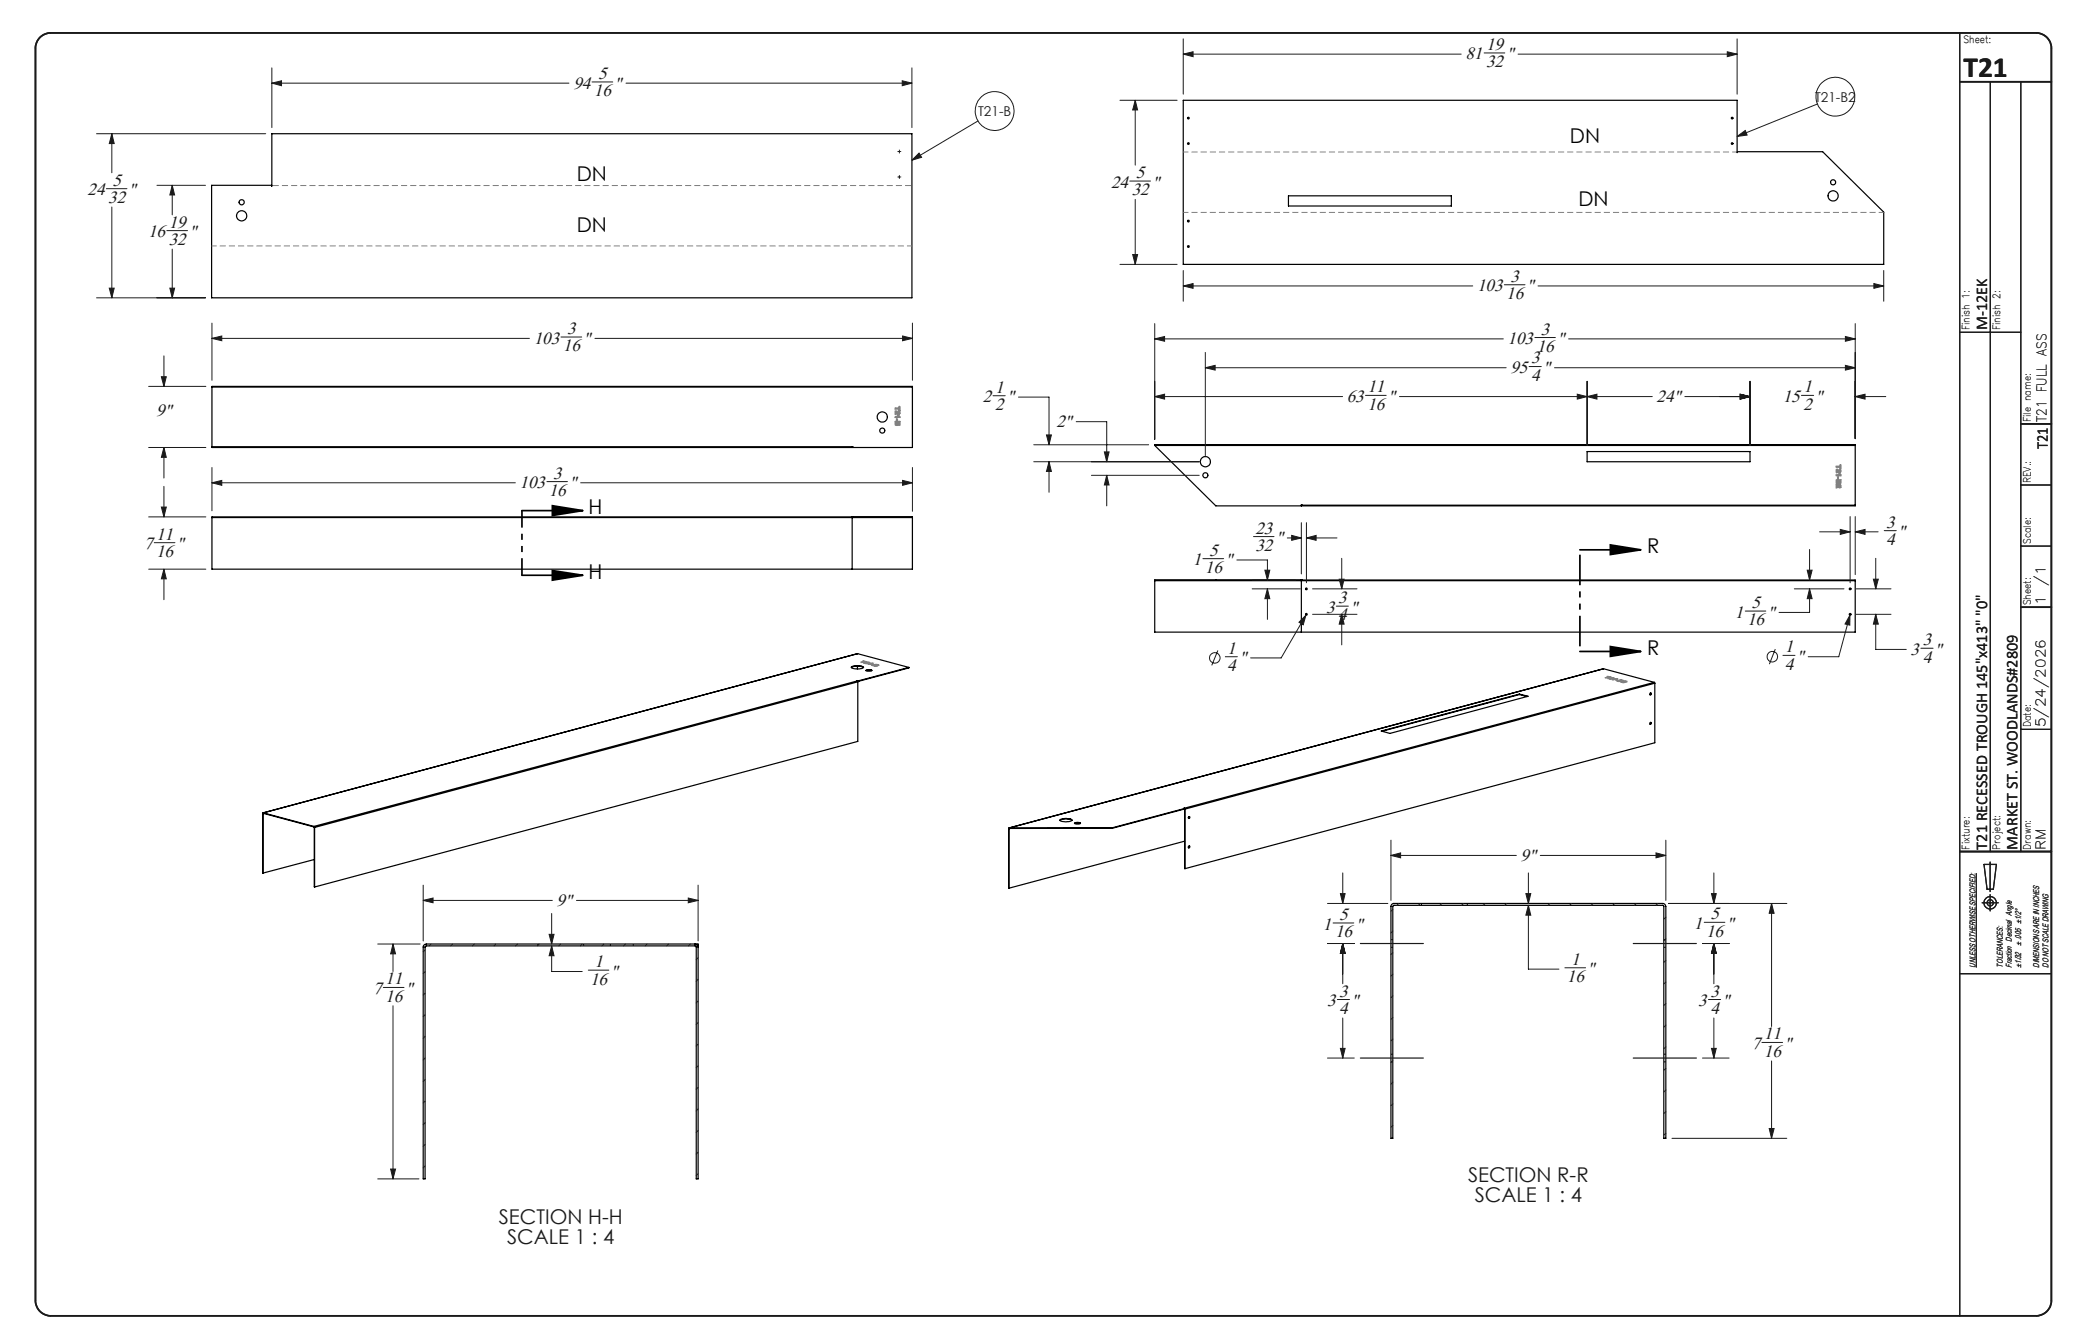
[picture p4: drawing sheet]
<svg xmlns="http://www.w3.org/2000/svg" width="432mm" height="279mm" viewBox="0 0 432 279" stroke-linecap="round" stroke-linejoin="round" font-family="sans-serif">
<g fill="none" stroke="#191924" stroke-width=".21">
<path d="M56.5 17.3l2-.5v1zM56.5 14.1v12.4M56.5 17.3h61.8M123.1 17h4.3M130.1 17.3h59.5M187.6 16.8l2 .5-2 .5zM189.6 14.1v12.4M246 11.3l2-.5v1zM246 8.1v11.5M246 11.3h57.8M308.5 11h4.3M315.6 11.3h45.5"/>
<path d="M359.1 10.8l2 .5-2 .5zM361.1 8.1v11.5M20.1 27.8h35.1M22.1 39.2h4.3M23.2 27.8l.5 2h-1zM23.2 27.8v8.1M32.6 38.5h10.1M35.8 38.5l.5 2h-1zM35.8 38.5v6.2M186.7 31.5h.1M186.7 36.8h.1M186.8 31.5h.3"/>
<path d="M186.8 36.8h.3M187 31.2h.1M187 31.4v.2M187 31.8h.1M187 36.5h.1M187 36.7v.2M187 37.1h.1M187.3 31.5h.1M187.3 36.8h.1M191.1 31.8l.5 .9-2 .6zM203.3 25.2l-13.7 8.1M232.8 20.8h11.9"/>
<path d="M234.9 37.6h4.3M236 20.8l.5 2.1h-1zM236 20.8v13.5M361.1 28.4l1.7-1.3 .4 1zM377.8 21.6l-16.7 6.8M22.7 59.9h1l-.5 2zM23.2 43v18.9M34.7 47.9h4.3M35.3 59.9h1l-.5 2zM35.8 51.8v10.1M232.8 55h11.9M235.5 52.9h1l-.5 2.1z"/>
<path d="M236 41.5v13.5M246 59.4l2-.5v1zM246 56.2v6.4M246 59.4h60.2M312.7 59.2h4.3M319.8 59.4h71.8M389.6 58.9l2 .5-2 .5zM391.6 56.2v6.4M20.1 61.9h22.6M33.5 78.3h1.1l-.5 2zM34.1 74v6.3M44.1 70.3l2-.5v1z"/>
<path d="M44.1 67.2v11.9M44.1 70.3h66M116.6 70.1h4.3M123.7 70.3h66M187.6 69.8l2.1 .5-2.1 .5zM189.7 67.2v11.9M240.1 70.4l2-.4v.9zM240.1 67.3v24M240.1 70.4h72.4M250.6 76.4l2-.4v.9zM250.6 73.3v21.4M250.6 76.4h62.5"/>
<path d="M317.9 76.2h2.5M319.1 70.2h4.3M323.2 76.4h62.5M326.1 70.4h59.6M330 79.3v13.3M363.8 79.3v13.3M383.6 76l2.1 .4-2.1 .5zM383.6 70l2.1 .4-2.1 .5zM385.7 67.3v23.9M30.9 80.3h11.9M30.9 93h11.9M34.1 93l.5 2.1h-1.1z"/>
<path d="M34.1 93v6.4M44.1 97.2v9M187.6 99.9l2.1 .5-2.1 .5zM189.7 97.2v9.1M206.4 82.3h2.6M211.7 82.5h6.4v10M214.9 92.5h23.9M214.9 96h34.4M217.6 90.4h1l-.5 2.1zM218.1 96l.5 2h-1zM218.1 96v6.3M223.7 87.7h6.4v8.3"/>
<path d="M226.9 98.8h22.4M229.6 93.9h1l-.5 2.1zM230.1 98.8l.5 2h-1zM230.1 98.8v6.4M240.1 82.4l2-.4v1zM240.1 82.4h39M283.9 82.2h4.3M290.9 82.4h52.6M327.9 82l2.1 .4-2.1 .6zM330 82.4l2-.4v1zM350.3 82.4h13.5M361.8 82l2 .4-2 .6z"/>
<path d="M374.5 82.2h2.5M385.7 82.4l2-.4v1zM385.7 82.4h6.3M30.9 107.5h11.9M30.9 118.3h11.9M32.1 112.8h4.3M33.5 105.4h1.1l-.5 2.1zM34.1 118.3l.5 2h-1.1zM34.1 101.1v6.4M34.1 118.3v6.4M44.1 100.4l2-.5v1zM44.1 100.4h63"/>
<path d="M113.7 100.1h4.3M120.7 100.4h69M250.1 116.1h4.3M257.1 116.4h6.4v4.2M260.6 111.5h4.3M263 118.5h1l-.5 2.1zM267.6 111.8h2.9M268.5 111.3l2 .5-2 .5zM270.5 108.7v10.6M271.6 111.8l2-.5v1zM271.6 108.7v12.4M271.6 111.8h6.4"/>
<path d="M278.9 116.1v6.3M375.7 118.5h1l-.5 2.1zM376.2 114.2v6.4M378.3 110.6h6.3M382.6 110.1l2 .5-2 .5zM384.6 107.4v13.7M385.7 110.6l2-.5v1zM385.7 107.4v12.1M385.7 110.6h4.8M390 116.1v6.3M391.7 110.3h2.5M253.2 135.2l-1.3 3.1"/>
<path d="M254.7 136.5h2.5M260.3 122.4h10M260.3 120.6h9M263.5 122.4l.5 2.1h-1zM263.5 122.4v6.4M271.5 127.9l-.6 2-.8-.5zM271.5 127.9l-5.2 8.9h-6.3M272.9 127.7h9.2M272.9 122.4h9.2M277.8 126h2.5M278.4 120.4h1l-.5 2zM278.9 127.7l.5 2.1h-1z"/>
<path d="M278.9 127.7v6.4M362.8 127h4.3M369.1 134.9l-1.3 3.2M370.7 136.2h2.5M373 122.4h10.4M376.2 122.4l.5 2.1h-1zM376.2 122.4v4.9h-6.3M384.6 127.9v2.1l-1-.3zM384.6 127.9l-2.3 8.6h-6.4M385.9 127.7h7.2M385.9 122.4h7.2M389.5 120.4h1l-.5 2z"/>
<path d="M390 127.7l.5 2.1h-1zM390 127.7v7.3h6.3M399.3 134.8h2.6M289.2 177.8l2-.5v1zM289.2 174.7v12.5M289.2 177.8h26M320.2 177.8h26.1M344.3 177.3l2 .5-2 .5zM346.3 174.7v12.5M78.5 196.3h8.8M81.7 196.3l.5 2h-1zM81.7 196.3v5.7"/>
<path d="M88 187.2l2-.5v1zM88 184v11.6M88 187.2h26.8M88.4 197.5l-.4 .4M89.6 196.3l-.4 .3M94.1 196.3l-.4 .3M98.6 196.3l-.4 .3M103.1 196.3l-.4 .3M107.6 196.3l-.4 .3M112.1 196.3l-.4 .3M114.2 194.2h1l-.5 2.1zM114.7 196.6l.5 2.1h-1z"/>
<path d="M114.7 196.6v5.4h6.3M114.7 189.9v6.4M116.6 196.3l-.4 .3M119.8 187.2h25.3M121 196.3l-.4 .3M125.6 196.3l-.5 .3M130 196.3l-.4 .3M134.5 196.3l-.4 .3M139 196.3l-.4 .3M143.1 186.7l2 .5-2 .5zM143.5 196.3l-.4 .3M145.1 199.1l-.4 .4"/>
<path d="M145.1 184v11.6M276 196.1h5.6M276 187.8h12.5M277.1 191.9h4.3M278.7 185.8h.9l-.4 2zM279.2 196.1l.4 2.1h-.9zM279.2 181.5v6.3M279.2 196.1v8.4M289.6 189.1l-.4 .3M289.6 193.5l-.4 .5M289.6 198l-.4 .4M290.8 187.8l-.4 .4"/>
<path d="M295.3 187.8l-.4 .4M299.8 187.8l-.4 .4M304.3 187.8l-.5 .4M308.8 187.8l-.4 .4M313.2 187.8l-.4 .4M317.2 185.8h1l-.5 2zM317.7 188.2l.5 2.1h-1zM317.7 188.2v13.3h6.4M317.7 181.5v6.3M322.2 187.8l-.4 .4M326.7 187.8l-.4 .4M331.2 187.8l-.4 .4"/>
<path d="M335.7 187.8l-.4 .4M340.2 187.8l-.4 .4M344.7 187.8l-.4 .4M346.3 190.7l-.4 .4M346.3 195.2l-.4 .4M346.3 199.7l-.4 .4M346.9 187.8h24.6M353.9 196.1h5.6M354.3 191.7h4.3M355.8 185.8h1l-.5 2zM356.3 196.1l.5 2.1h-1zM356.3 181.5v6.3"/>
<path d="M356.3 196.1v8.4M368.3 187.8l.5 2.1h-1zM368.3 187.8v25.6M410.9 181.5v19.6M79.7 205.3h4.3M81.7 209.1v36M88.4 202l-.4 .4M88.4 206.5l-.4 .4M88.4 211l-.4 .3M88.4 215.4l-.4 .5M88.4 220l-.4 .3M122.3 201.7h4.3"/>
<path d="M145.1 203.6l-.4 .4M145.1 208.1l-.4 .4M145.1 212.6l-.4 .4M145.1 217.1l-.4 .4M276 220h5.6M278 207.8h2.6M278.7 217.9h.9l-.4 2.1zM279.2 211.6v8.4M289.6 202.5l-.4 .4M289.6 207l-.4 .4M289.6 211.5l-.4 .4M289.6 216l-.4 .4"/>
<path d="M325.3 201.2h4.3M346.3 204.2l-.4 .3M346.3 208.6l-.4 .4M346.3 213.1l-.4 .4M346.3 217.6l-.4 .4M353.9 220h5.6M355.2 207.8h2.5M355.8 217.9h1l-.5 2.1zM356.3 211.6v8.4M366.3 216.7h4.3M88.4 224.4l-.4 .4M88.4 228.9l-.4 .4"/>
<path d="M88.4 233.4l-.4 .4M88.4 237.9l-.4 .4M145.1 221.6l-.4 .4M145.1 226.1l-.4 .3M145.1 230.5l-.4 .4M145.1 235l-.4 .4M145.1 239.5l-.4 .4M289.6 220.5l-.4 .4M289.6 225l-.4 .4M289.6 229.5l-.4 .4M289.6 234l-.4 .4M346.3 222.1l-.4 .4"/>
<path d="M346.3 226.6l-.4 .4M346.3 231.1l-.4 .4M346.3 235.6l-.4 .4M347.6 236.6h23.9M367.8 234.6h1l-.5 2zM368.3 220.6v16M78.5 245.1h8.6M81.2 243h1l-.5 2.1zM88.4 242.4l-.4 .4M145.1 244l-.4 .4"/>
<circle cx="206.8" cy="23.1" r="4"/>
<circle cx="381.6" cy="20.1" r="4"/>
<circle cx="252.6" cy="136.8" r="1.08"/>
<circle cx="368.5" cy="136.5" r="1.1"/>
</g>
<g fill="none" stroke="#191924" stroke-width=".25">
<path d="M407.4 6.8v266.7M413.8 17v160M420.1 17v160M407.4 69.1h12.7M420.1 113.5h6.4M420.1 100.8h6.4M420.1 151.6h6.4M407.4 177h19.1M412.5 179.7h2.5l-.6 5.2h-1.3zM413.7 179.2v6.1M282.8 196.1h13.1M339.5 196.1h13.2"/>
<path d="M412.1 187.7h3.3M413.7 186v3.4M282.8 220h13.1M339.5 220h13.2M407.4 202.4h19.1"/>
<circle cx="413.7" cy="187.7" r=".66"/>
<circle cx="413.8" cy="187.7" r="1.29"/>
</g>
<path d="M8.2 7.9a3.3 3.3 0 0 1 2.3-1.1h412.8a3.2 3.2 0 0 1 3.2 3.2v260.4a3.2 3.2 0 0 1-3.2 3.1h-412.8a3.2 3.2 0 0 1-3.1-3.1v-260.4a3.2 3.2 0 0 1 .8-2.1zM407.4 17h19.1M420.1 88.1h6.4M420.1 126.2h6.4M407.4 177h19.1" fill="none" stroke="#191924" stroke-width=".35"/>
<g fill="none" stroke="#000" stroke-width=".25">
<path d="M56.5 38.5h-12.5v23.4h145.6v-34.1h-133.1v10.9M56.5 38.7h.1M246 20.8h115.1v10.9l.1-.2h17.7l12.7 12.6v10.9h-145.6zM267.9 40.7h33.8v2.1h-33.8zM44.1 80.5v-.2h145.6v.2M44.1 80.5h145.6M44.1 92.9h133.1M44.1 80.5v12.4M177.2 92.9h.1M177.2 92.9v.1zM189.7 80.5v12.5h-145.6v-.1M240.1 92.6v-.1h145.6v.1"/>
<path d="M240.1 92.6l12.7 12.6h132.9v-.2M240.1 92.6h145.6M330 93.9h33.8v2.1h-33.8zM385.7 92.6v12.4M44.1 107.5h145.6v10.8h-145.6zM177.2 107.5v.1M177.2 107.6h.1M177.2 107.5h.1M177.2 107.5v10.8M189.7 107.6h.1M189.7 107.6h-145.6M270.5 105h.1"/>
<path d="M270.5 105v.2v-.2h115.2M177 138.8a2.92 2.92 0 0 1 2.5 0M177 138.6a2.88 2.88 0 0 1 2.5 .1 2.58 2.58 0 0 1-2.5 0zM178.3 135.9h.1M178.3 138.5v.6M178.3 135.9l-123.6 33.1M178.3 135.9l10.6 2.8M180 139.3l.4-.1 .8 .1a.88 .88 0 0 1-1.2 .1zM180 139.4l.3-.1 1 .1M188.9 138.7l-10.6 2.9M188.9 138.7l-10.6 3M240.1 120.7l145.6-.1v.1"/>
<path d="M240.1 120.7h.1M240.1 120.7v10.7h145.6v-10.7M240.1 120.7h30.4M240.1 120.7h145.6M252.8 120.6v.1M270.5 120.6v10.8M270.5 120.6h.1M270.5 120.7h.1M270.5 120.6v.1M333.3 139h.1M333.4 139l-123.6 33.1M333.4 139l10.5 2.9"/>
<path d="M178.2 141.6l.1 .1M178.2 141.6h.1M178.2 141.6l-112.9 30.2M178.3 141.7h.1M178.3 141.7l-112.9 30.3M178.3 141.7v12.4l-112.9 30.3M178.3 141.6v.1M287.2 152l28.7-7.7 1.8 .4-28.7 7.8zM315.9 144.3v.1M315.9 144.4l-28.6 7.6M315.9 144.4l1.6 .4M343.1 144l.1 .2-.2 .2"/>
<path d="M343.1 150.2l.1 .2-.2 .2M343.9 141.9l.1 .1M343.9 141.9l-97.7 26.1M344 142l-97.7 26.2M344 142v12.4l-97.7 26.2M54.6 169.1l.1 .1M54.6 169.1l.1 12.4M54.7 169.2v12.3M54.8 169l-.2 .1M54.8 169.1l-.1 .1M54.8 169l10.5 2.8M54.8 169v.1"/>
<path d="M54.8 169.1l10.5 2.8M65.3 171.8l.1 .2M65.3 171.9v.1M65.3 171.8v.1M65.3 172h.1M65.3 172l.1 12.4M65.3 178.7l-10.6 2.8M65.4 172v12.4M209.8 172.3v12.3M209.8 172.2v.1M209.8 172.1l-.1 .1 .1 12.4M209.8 172.1v.1"/>
<path d="M210 172.2l-.2 .1M220.3 170.4a2.65 2.65 0 0 1 2.6 .1 2.46 2.46 0 0 1-2.6 0zM220.3 170.5a3 3 0 0 1 2.6 0M223.4 171.1l.5-.1 .7 .1a.82 .82 0 0 1-1.2 .1zM223.4 171.2l.5-.1 .7 .1M231.2 172.1v.1M231.2 172.2h-21.4M231.2 172.1h-21.4M246.2 168l.1 .1M246.2 168h.1M246.2 168.2h.1M246.3 174.9l-36.5 9.7"/>
<path d="M246.3 168.2v12.4M246.3 168.1v.1M246.3 168.1l-15.1 4M246.3 168.1l-15.1 4.1M247.2 169.8l.1 .1-.2 .2M247.2 175.9l.1 .1-.2 .2M144.5 196.3a.66 .66 0 0 1 .6 .6v48.2h-.4v-48.3l-.2-.2-56.1 .1v48.4h-.4v-48.2a.66 .66 0 0 1 .6-.6h56.5v.3M145.1 196.6h.1M289.3 188l.4-.2h56a.66 .66 0 0 1 .6 .7v48.1h-.4v-48.2l-.2-.2-56.1 .1v48.3h-.4v-48.3z"/>
<circle cx="247.1" cy="24.6" r=".18"/>
<circle cx="247.1" cy="29.8" r=".18"/>
<circle cx="360.1" cy="29.8" r=".18"/>
<circle cx="360.1" cy="24.6" r=".18"/>
<circle cx="381.1" cy="37.9" r=".52"/>
<circle cx="50.2" cy="42" r=".52"/>
<circle cx="50.2" cy="44.9" r="1.06"/>
<circle cx="247.1" cy="45.9" r=".19"/>
<circle cx="247.1" cy="51.2" r=".19"/>
<circle cx="381.1" cy="40.7" r="1.05"/>
<circle cx="183.4" cy="86.7" r="1.05"/>
<circle cx="183.4" cy="89.5" r=".52"/>
<circle cx="250.6" cy="96" r="1.05"/>
<circle cx="250.6" cy="98.8" r=".52"/>
<circle cx="271.6" cy="127.7" r=".17"/>
<circle cx="271.6" cy="122.4" r=".17"/>
<circle cx="384.6" cy="127.7" r=".19"/>
<circle cx="384.6" cy="122.4" r=".19"/>
<circle cx="343.1" cy="150.4" r=".19"/>
<circle cx="343.1" cy="144.3" r=".19"/>
<circle cx="247.2" cy="176" r=".19"/>
<circle cx="247.2" cy="169.9" r=".19"/>
</g>
<g fill="none" stroke="#000" stroke-width=".21" stroke-dasharray="1.3 .6" stroke-linecap="butt">
<path d="M88.4 196.9h-.4M88.7 196.2v.4M111.8 196.2v.4M121.3 196.6v-.4M126.9 196.2v.4M131.7 196.6v-.4M144.5 196.6v-.4M145.1 196.6h-.6M145.2 196.9h-.4M289.2 196.9h.4M289.6 195.3h-.4M295.5 188.2v-.4"/>
<path d="M305 188.2v-.4M345.9 196.9h.4M346.3 195.3h-.4M289.6 219.2h-.4M346.3 219.2h-.4M289.2 220.7h.4M345.9 220.7h.4"/>
</g>
<path d="M108.5 106.2h12.7M108.5 119.6h12.7M114.8 105.1l6.4 1.1-6.4 1zM114.8 118.6l6.4 1-6.4 1zM328.4 114.3h12.7M334.8 113.3l6.3 1-6.3 1zM328.4 135.4h12.7M334.8 134.4l6.3 1-6.3 1.1z" fill="none" stroke="#000" stroke-width=".35"/>
<g fill="none" stroke="#808080" stroke-width=".25">
<path d="M186.1 86.6h.7l-.1-.2 .1-.1 .3 .4-1 .1zM186.1 84.8h.8l.1-.3 .1 .8h-.2v-.2h-.7zM186.1 85.5h.2l.5 .4a.18 .18 0 0 0 .1-.2 .18 .18 0 0 0-.2-.1l.2-.2 .2 .2-.1 .5h-.3l-.4-.4v.3l-.2 .1zM186.1 87.6l1 .1v.6l-.3 .1-.1-.1a.3 .3 0 0 1-.4 .1 .3 .3 0 0 1-.2-.3zM186.3 87.8h.2v.4h-.2zM186.4 87.1l.2 .1-.1 .3-.1-.1zM186.7 87.8h.2v.4h-.2zM381.7 96.9h.9l.1-.3v.8l-.1 .1v-.3h-.8zM381.7 98.7h.7l-.1-.3 .2 .2a.19 .19 0 0 1 .2 .1 .19 .19 0 0 1-.1 .2h-.8zM381.7 99.8l1-.1v.6a.24 .24 0 0 1-.2 .2 .24 .24 0 0 1-.2-.1 .29 .29 0 0 1-.4 .1 .29 .29 0 0 1-.2-.3zM381.8 97.6l.4 .3a.18 .18 0 0 0 .3 .1 .18 .18 0 0 0 .1-.2 .18 .18 0 0 0-.3-.1 .29 .29 0 0 1 .5 .1 .29 .29 0 0 1-.2 .4h-.3l-.4-.4-.1 .5zM381.9 99.9h.3l-.1 .4h-.2z"/>
<path d="M382.1 99.2h.1v.4h-.2zM382.3 99.9h.3l-.1 .4-.2-.1zM381.8 100.7l.4 .3a.2 .2 0 0 0 .2 .2 .2 .2 0 0 0 .2-.2l-.2-.1a.16 .16 0 0 1 .2-.2 .16 .16 0 0 1 .1 .2l-.1 .5-.4-.1-.3-.3v.4h-.1zM179 137.7l.6-.2-.2-.1 .8 .2zM179.5 137.8h1l-.4-.1h.7l-.2 .2h-.8l.4 .1zM180.5 138.1l.5-.2h-.3h.7zM181.1 138.1l.4 .1zM181.4 138.3l.6-.2 .7 .2-.4 .2zM181.6 138.3l.5 .1zM182 138.3h.5zM333.8 140.9l.6-.2-.2-.1 .8 .2zM334.3 141h1l-.4-.1 .6 .1-.9 .1 .3 .1z"/>
<path d="M335.2 141.3l.6-.2h-.3h.7zM335.9 141.3l.4 .1zM336.1 141.5l.7-.2 .7 .2-.5 .2zM336.4 141.5l.5 .1zM336.8 141.5h.4zM336.9 141.7h1.1l-.5-.1h.1l.6 .1-.9 .1 .3 .1z"/>
</g>
<path d="M108.5 106.1v13.5" fill="none" stroke="#000" stroke-width=".35" stroke-dasharray="6.3 1.3 1.3 1.3 1.3 1.3" stroke-dashoffset="2.8" stroke-linecap="butt"/>
<path d="M328.5 114.3v21.1" fill="none" stroke="#000" stroke-width=".35" stroke-dasharray="6.3 1.3 1.3 1.3 1.3 1.3" stroke-dashoffset="-1" stroke-linecap="butt"/>
<path d="M246 31.6h115.2M189.6 51.1h-145.6M391.6 44.2h-145.6" fill="none" stroke="#808080" stroke-width=".21" stroke-dasharray="1.3 .6" stroke-dashoffset=".2" stroke-linecap="butt"/>
<path d="M56.5 38.6h133.1" fill="none" stroke="#808080" stroke-width=".21" stroke-dasharray="1.3 .6" stroke-dashoffset="-.2" stroke-linecap="butt"/>
<path d="M114.8 105.1l6.4 1.1-6.4 1zM114.8 118.6l6.4 1-6.4 1zM334.8 113.3l6.3 1-6.3 1zM334.8 134.4l6.3 1-6.3 1.1z" fill="#000"/>
<g fill="#191924">
<path d="M56.5 17.3l2-.5v1zM187.6 16.8l2 .5-2 .5zM22.7 59.9h1l-.5 2zM23.2 27.8l.5 2h-1zM35.3 59.9h1l-.5 2zM35.8 38.5l.5 2h-1zM246 11.3l2-.5v1zM359.1 10.8l2 .5-2 .5zM235.5 52.9h1l-.5 2.1zM236 20.8l.5 2.1h-1zM246 59.4l2-.5v1zM389.6 58.9l2 .5-2 .5z"/>
<path d="M191.1 31.8l.5 .9-2 .6zM361.1 28.4l1.7-1.3 .4 1z"/>
<path d="M44.1 70.3l2-.5v1zM187.6 69.8l2.1 .5-2.1 .5zM33.5 78.3h1.1l-.5 2zM34.1 93l.5 2.1h-1.1zM217.6 90.4h1l-.5 2.1zM218.1 96l.5 2h-1zM229.6 93.9h1l-.5 2.1zM230.1 98.8l.5 2h-1zM250.6 76.4l2-.4v.9zM383.6 76l2.1 .4-2.1 .5zM361.8 82l2 .4-2 .6zM385.7 82.4l2-.4v1zM361.8 82l2 .4-2 .6zM330 82.4l2-.4v1zM327.9 82l2.1 .4-2.1 .6zM240.1 82.4l2-.4v1zM240.1 70.4l2-.4v.9zM383.6 70l2.1 .4-2.1 .5z"/>
<path d="M187.6 99.9l2.1 .5-2.1 .5zM44.1 100.4l2-.5v1zM33.5 105.4h1.1l-.5 2.1zM34.1 118.3l.5 2h-1.1zM81.2 243h1l-.5 2.1zM81.7 196.3l.5 2h-1zM88 187.2l2-.5v1zM143.1 186.7l2 .5-2 .5zM114.7 196.6l.5 2.1h-1zM114.2 194.2h1l-.5 2.1zM390 127.7l.5 2.1h-1zM389.5 120.4h1l-.5 2zM382.6 110.1l2 .5-2 .5zM385.7 110.6l2-.5v1zM376.2 122.4l.5 2.1h-1zM375.7 118.5h1l-.5 2.1zM384.6 127.9l-1 1.8 1 .3zM263.5 122.4l.5 2.1h-1zM263 118.5h1l-.5 2.1zM278.4 120.4h1l-.5 2zM278.9 127.7l.5 2.1h-1zM268.5 111.3l2 .5-2 .5zM271.6 111.8l2-.5v1zM271.5 127.9l-1.4 1.5 .8 .5zM356.3 196.1l.5 2.1h-1zM355.8 217.9h1l-.5 2.1zM279.2 196.1l.4 2.1h-.9zM278.7 217.9h.9l-.4 2.1zM279.2 196.1l.4 2.1h-.9zM278.7 185.8h.9l-.4 2zM356.3 196.1l.5 2.1h-1zM355.8 185.8h1l-.5 2zM368.3 187.8l.5 2.1h-1zM367.8 234.6h1l-.5 2zM344.3 177.3l2 .5-2 .5zM289.2 177.8l2-.5v1zM317.2 185.8h1l-.5 2zM317.7 188.2l.5 2.1h-1z"/>
</g>
<text font-size="6.1" fill="#191924" x="408.2" y="16.1">T21</text>
<g font-size="4.2">
<text x="326.4" y="29.8">DN</text>
<text x="119.9" y="37.7">DN</text>
<text x="328.1" y="42.8">DN</text>
<text x="119.9" y="48.3">DN</text>
<text x="122.4" y="106.8">H</text>
<text x="342.5" y="115">R</text>
<text x="122.4" y="120.3">H</text>
<text x="342.5" y="136.1">R</text>
</g>
<g font-size="4.2" fill="#191924">
<text x="305.2" y="245.7">SECTION R-R</text>
<text x="306.6" y="249.9">SCALE 1 : 4</text>
<text x="103.7" y="254.4">SECTION H-H</text>
<text x="105.4" y="258.5">SCALE 1 : 4</text>
</g>
<g font-size="3.7" fill="#191924">
<text x="309" y="10.4">19</text>
<text x="124.4" y="16.4">5</text>
<text x="304.7" y="12.4">81</text>
<text x="309" y="14">32</text>
<text x="313.2" y="12.4">&quot;</text>
<text x="119.2" y="18.4">94</text>
<text x="123.5" y="20">16</text>
<text x="127.8" y="18.4">&quot;</text>
<text x="18.2" y="40.6">24</text>
<text x="23.4" y="38.6">5</text>
<text x="26.8" y="40.6">&quot;</text>
<text x="231" y="39">24</text>
<text x="235.3" y="40.6">32</text>
<text x="236.2" y="37">5</text>
<text x="239.6" y="39">&quot;</text>
<text x="22.5" y="42.2">32</text>
<text x="35.1" y="47.3">19</text>
<text x="30.8" y="49.3">16</text>
<text x="35.1" y="50.9">32</text>
<text x="39.4" y="49.3">&quot;</text>
<text x="314" y="58.6">3</text>
<text x="307.1" y="60.5">103</text>
<text x="313.1" y="62.2">16</text>
<text x="317.4" y="60.5">&quot;</text>
<text x="111" y="71.4">103</text>
<text x="117.9" y="69.4">3</text>
<text x="121.3" y="71.4">&quot;</text>
<text x="313.4" y="71.6">103</text>
<text x="320.4" y="69.6">3</text>
<text x="323.8" y="71.6">&quot;</text>
<text x="117" y="73.1">16</text>
<text x="314" y="77.6">95</text>
<text x="318.3" y="75.6">3</text>
<text x="319.5" y="73.2">16</text>
<text x="320.8" y="77.6">&quot;</text>
<text x="204.3" y="83.6">2</text>
<text x="206.9" y="81.6">1</text>
<text x="209.4" y="83.6">&quot;</text>
<text x="280" y="83.6">63</text>
<text x="284.3" y="81.6">11</text>
<text x="288.6" y="83.6">&quot;</text>
<text x="318.3" y="79.2">4</text>
<text x="344.4" y="83.6">24&quot;</text>
<text x="370.6" y="83.6">15</text>
<text x="374.9" y="81.6">1</text>
<text x="377.4" y="83.6">&quot;</text>
<text x="32.5" y="86.5">9&quot;</text>
<text x="206.9" y="85.2">2</text>
<text x="219.6" y="88.8">2&quot;</text>
<text x="284.3" y="85.2">16</text>
<text x="374.9" y="85.2">2</text>
<text x="108" y="101.5">103</text>
<text x="115" y="99.5">3</text>
<text x="118.4" y="101.5">&quot;</text>
<text x="114.1" y="103.1">16</text>
<text x="32.5" y="112.2">11</text>
<text x="261" y="110.9">23</text>
<text x="265.3" y="112.9">&quot;</text>
<text x="392.1" y="113.3">4</text>
<text x="392.1" y="109.7">3</text>
<text x="394.6" y="111.7">&quot;</text>
<text x="29.9" y="114.2">7</text>
<text x="32.5" y="115.8">16</text>
<text x="36.8" y="114.2">&quot;</text>
<text x="248" y="117.5">1</text>
<text x="250.5" y="119.1">16</text>
<text x="251.4" y="115.5">5</text>
<text x="254.8" y="117.5">&quot;</text>
<text x="261" y="114.5">32</text>
<text x="278.2" y="125.4">3</text>
<text x="275.7" y="127.4">3</text>
<text x="278.2" y="129">4</text>
<text x="280.7" y="127.4">&quot;</text>
<text x="360.7" y="128.4">1</text>
<text x="363.2" y="130">16</text>
<text x="364.1" y="126.4">5</text>
<text x="367.5" y="128.4">&quot;</text>
<text x="255.1" y="135.9">1</text>
<text x="257.7" y="137.9">&quot;</text>
<text x="371.1" y="135.6">1</text>
<text x="373.6" y="137.6">&quot;</text>
<text x="397.2" y="136.1">3</text>
<text x="399.7" y="137.7">4</text>
<text x="399.7" y="134.1">3</text>
<text x="402.3" y="136.1">&quot;</text>
<text x="255.1" y="139.5">4</text>
<text x="371.1" y="139.2">4</text>
<text x="316.1" y="178.9">9&quot;</text>
<text x="115.7" y="188.3">9&quot;</text>
<text x="278.4" y="191.3">5</text>
<text x="355.6" y="191.1">5</text>
<text x="275" y="193.2">1</text>
<text x="277.6" y="194.9">16</text>
<text x="281.8" y="193.2">&quot;</text>
<text x="352.2" y="193.1">1</text>
<text x="354.7" y="194.7">16</text>
<text x="359" y="193.1">&quot;</text>
<text x="123.6" y="201.1">1</text>
<text x="127" y="203.1">&quot;</text>
<text x="326.6" y="200.6">1</text>
<text x="330" y="202.6">&quot;</text>
<text x="77.6" y="206.6">7</text>
<text x="80.1" y="204.6">11</text>
<text x="80.1" y="208.2">16</text>
<text x="84.4" y="206.6">&quot;</text>
<text x="122.7" y="204.7">16</text>
<text x="275.9" y="209.2">3</text>
<text x="278.4" y="207.2">3</text>
<text x="281" y="209.2">&quot;</text>
<text x="325.7" y="204.2">16</text>
<text x="353.1" y="209.2">3</text>
<text x="355.6" y="207.2">3</text>
<text x="358.1" y="209.2">&quot;</text>
<text x="278.4" y="210.8">4</text>
<text x="355.6" y="210.8">4</text>
<text x="364.2" y="218.1">7</text>
<text x="366.7" y="216.1">11</text>
<text x="366.7" y="219.7">16</text>
<text x="371" y="218.1">&quot;</text>
</g>
<g font-size="3.4" fill="#191924">
<text x="413.1" y="68.7" transform="rotate(-90 413.1 68.7)">M-12EK</text>
<text x="425.7" y="93.4" transform="rotate(-90 425.7 93.4)">T21</text>
<text x="413.1" y="176.6" transform="rotate(-90 413.1 176.6)">T21 RECESSED TROUGH 145&quot;x413&quot; &quot;0&quot;</text>
<text x="419.4" y="176.6" transform="rotate(-90 419.4 176.6)">MARKET ST. WOODLANDS#2809</text>
</g>
<g font-size="2.8" fill="#191924">
<text x="377.4" y="21.1">T21-B2</text>
<text x="203.4" y="24.1">T21-B</text>
<text x="425.5" y="87.7" transform="rotate(-90 425.5 87.7)">T21 FULL ASS</text>
<text x="425.2" y="125.8" transform="rotate(-90 425.2 125.8)">1</text>
<text x="425.2" y="121.7" transform="rotate(-90 425.2 121.7)">/1</text>
<text x="425.2" y="151.2" transform="rotate(-90 425.2 151.2)">5/24/2026</text>
<text x="425.2" y="176.6" transform="rotate(-90 425.2 176.6)">RM</text>
</g>
<g font-size="2.1" fill="#191924">
<text x="408.2" y="8.9">Sheet:</text>
<text x="409.5" y="68.7" transform="rotate(-90 409.5 68.7)">Finish 1:</text>
<text x="415.8" y="68.7" transform="rotate(-90 415.8 68.7)">Finish 2:</text>
<text x="422.2" y="87.7" transform="rotate(-90 422.2 87.7)">File name:</text>
<text x="422.2" y="100.4" transform="rotate(-90 422.2 100.4)">REV.:</text>
<text x="422.2" y="113.1" transform="rotate(-90 422.2 113.1)">Scale:</text>
<text x="422.2" y="125.8" transform="rotate(-90 422.2 125.8)">Sheet:</text>
<text x="422.2" y="151.2" transform="rotate(-90 422.2 151.2)">Date:</text>
<text x="409.5" y="176.6" transform="rotate(-90 409.5 176.6)">Fixture:</text>
<text x="415.8" y="176.6" transform="rotate(-90 415.8 176.6)">Project:</text>
<text x="422.2" y="176.6" transform="rotate(-90 422.2 176.6)">Drawn:</text>
</g>
<g font-size="1.7" fill="#191924">
<text x="420.2" y="196.6" transform="rotate(-90 420.2 196.6)">± .005 ±1/2°</text>
<text x="410.7" y="201.1" transform="rotate(-90 410.7 201.1)">UNLESS OTHERWISE SPECIFIED:</text>
<text x="416.4" y="201.1" transform="rotate(-90 416.4 201.1)">TOLERANCES:</text>
<text x="418.3" y="201.1" transform="rotate(-90 418.3 201.1)">Fraction Decimal Angle</text>
<text x="420.2" y="201.1" transform="rotate(-90 420.2 201.1)">±1/32</text>
<text x="424" y="201.1" transform="rotate(-90 424 201.1)">DIMENSIONS ARE IN INCHES</text>
<text x="425.9" y="201.1" transform="rotate(-90 425.9 201.1)">DO NOT SCALE DRAWING</text>
</g>
</svg>
